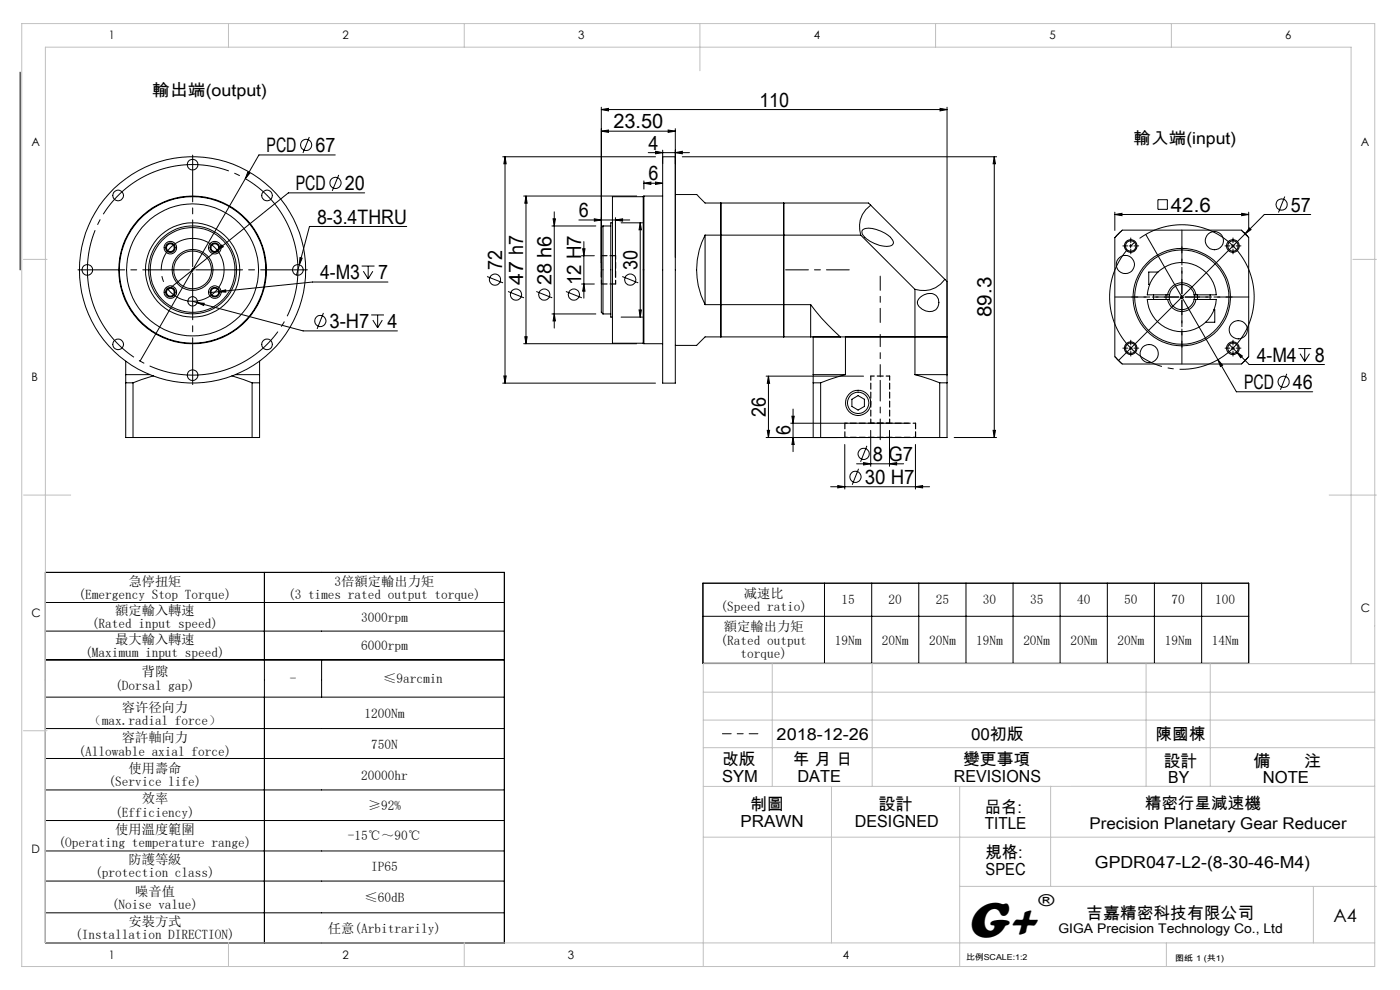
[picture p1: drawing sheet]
<svg xmlns="http://www.w3.org/2000/svg" width="297mm" height="210mm" viewBox="0 0 297 210" stroke-linecap="round" stroke-linejoin="round" font-family="sans-serif">
<g fill="none" stroke="#000" stroke-width=".21">
<path d="M4.3 15.3v41.9M52 37.9l-22.3 38.7M52.6 36.5l.4 .3-1 1.1zM65.6 29.1l-1.3 3.3M71.1 32.9h-16.2l-2.9 5M71.9 37.1l-1.4 3.4M106.6 33.3h32.5M107.1 33.3v48M107.1 33.3l.3 1.4h-.5zM127.6 23.2l1.5-.2v.5zM127.6 27.8l1.5-.2v.5zM127.6 22.7v36.1"/>
<path d="M127.6 23.2h73.3M127.6 27.8h15.7M136.6 38.9l1.5-.3v.5zM136.6 38.4v1.7M136.6 38.9h4M137.5 32.4h8.8M139.1 32.1l1.5 .3-1.5 .2zM139.1 38.6l1.5 .3-1.5 .2zM140.6 33.3h2.7v48h-2.7zM140.6 31.8v2.9M141.7 27.6l1.6 .2-1.6 .3zM143.3 32.4l1.4-.3v.5z"/>
<path d="M143.3 27.3v27.3M144.7 33.3h66.7M199.4 23l1.5 .2-1.5 .3zM200.9 22.7v57M210.9 33.3v59.5M210.9 33.3l.3 1.4h-.5zM40.5 57.2h.7M40.9 56.9v.7M47.1 52l.3 .3-1.4 .8zM63.5 56.2l-.6 2.1M63.6 54.6l.5 .2-.6 1.4zM76.7 56.4h2.7"/>
<path d="M77.1 57.5l1 1.7M77.4 40.9h-16.2l-25.5 20.5M78.1 56.4v2.8M79.1 57.5l-1 1.7M82.3 59.8h-16l-19.9 2.1M86.3 48h-20.6l-2.2 8.2M103.3 58.7l3.4 1.3M111.1 41.6h24M111.6 41.6v31.3M111.6 41.6l.2 1.5h-.5zM117.1 47.9h9.3M117.3 46.4h.5l-.2 1.5z"/>
<path d="M117.6 44.9v24.7M122.8 46.7h10.8M123.4 54.2h2.7M123.6 52.8h.5l-.2 1.4zM123.9 51.3v11.9M126.1 46.4l1.5 .3-1.5 .2zM127.9 47.9v18.7M127.9 47.9l-.3 .4v17.3a.86 .86 0 0 0 .3 1M127.9 47.9h1.7M129.9 47.3h-.3v20h.3M130.6 46.7l1.5-.3v.5zM130.6 46.2v12.6"/>
<path d="M131.8 47.3h4.5M132 58.7l3.4 1.3M135.8 47.3v20M135.8 47.3l.3 1.4h-.5zM136.5 41.7v31.1M136.5 41.7h-6.6v31.1h6.6M136.6 41.6v31.3M136.6 41.6h4M136.6 41.6l-.1 .1M143.3 41.3h4.5l1.8 1.8h34.7l.4 .4M149.6 49.9a16 16 0 0 0 0 14.7M149.6 49.9h33"/>
<path d="M149.6 49.9v14.7M152.9 43.1v28.4M166.3 43.1v28.4M182.6 49.9l11.5 11.5M183 48.7a2.76 2.76 0 0 1 2.8-.1 4.9 4.9 0 0 1 3.7 2.9 .87 .87 0 0 1-.8 .7 6.9 6.9 0 0 1-5.7-2.4 .86 .86 0 0 1 0-1.1zM184.7 43.5a5.5 5.5 0 0 0-2.1 6.4M184.7 43.5l15.7 15.8M200.4 59.3a5.5 5.5 0 0 1-6.3 2.1M200.4 59.3l.5 .4M236.5 45.5l1.5-.2v.4zM236.5 45v3.9M236.5 45.5h28.4"/>
<path d="M237.2 49.6l.9-.8h25.2l.5 .4 1.1 1.2v25.3l-.6 .7-1 .8h-25.2l-.4-.3-1.2-1.2v-25.3zM238.1 48.8l-1.6 1.6M239.5 52.2h.7M239.9 51.8v.7M243.1 49.7l19.2 33.4h16.2M245.6 42.4h2v2h-2zM245.7 57.7h-2v2.7h.2M261.2 52.2h.7M261.5 51.8v.7M263.3 48.8l1.6 1.6M263.4 45.3l1.5 .2-1.5 .2zM264.2 49.6l-26.9 26.9"/>
<path d="M264.9 45v3.9M265 48.4l.4 .3-1.2 .9zM272.6 41.7l-1.4 3.4M278.1 45.5h-9.9l-4 4.1M26.7 79.5h5.1M26.7 79.5v1.7M26.7 76.6v2.9M32.6 79.7l-4.4 1.5M40.9 63.9l.9 .3M41.8 64.2l1.5 .1-.1 .5zM41.8 64.2l22.5 6h20M46.4 61.9l1.5-.4v.5z"/>
<path d="M46.4 61.9l-1.7 .1M49.2 79.7l4.3 1.5M50 79.5h5.1M55.1 79.5v1.7M55.1 76.6v2.9M68.6 66.4l-1.3 3.4M78.7 66.8h2.8M79.1 67.9l1 1.6M80.1 66.8v2.7M81.1 67.9l-1 1.6M106.9 79.8h.5l-.3 1.5zM107.8 61.8l3.4 1.4"/>
<path d="M111.1 72.9h24M111.3 71.4h.5l-.2 1.5zM113.8 61.8l3.4 1.4M117.1 66.6h9.3M117.6 66.6l.2 1.5h-.5zM120.1 61.8l3.3 1.4M123.4 60.2h2.7M123.9 60.2l.2 1.6h-.5zM127.9 66.6h1.7M131.8 67.3h4.5M135.6 65.7h.5l-.3 1.6zM136.5 72.8l.1 .1"/>
<path d="M136.6 72.9h4M149.6 64.6h22.4M162.5 79.8h20.7M163 79.8v13M163 79.8l.3 1.5h-.5zM172 71.5h-22.4l-1.8 1.7-4.5 .1M172 64.6a42.6 42.6 0 0 0 6.3 6.9M172 71.5h6.3M172 64.6v6.9M172.5 79.5h6.9M172.5 79.5v1.7M178.3 71.5h22.6"/>
<path d="M178.3 71.5h-5.8v8M179.4 79.5l-5.3 1.7M179.4 71.5v8M194.1 79.5h6.8v1.7M194.1 79.5l5.3 1.7M194.1 61.4v18.1M195 63.3a2.58 2.58 0 0 1 3.8-.4 2 2 0 0 1 0 2.4 2 2 0 0 1-2.4 .7 2.19 2.19 0 0 1-1.8-1.8zM236.5 75.7l.8 .8M237.3 76.5l.8 .7M239.5 73.9h.7M239.9 73.5v.7M244.7 62.5v1"/>
<path d="M247.4 62.5v1M247.7 63.5h-4.3a7.3 7.3 0 0 0 7.3 6.9 7.3 7.3 0 0 0 7.3-6.9h-4.3M247.7 63.5a3.1 3.1 0 0 0 3 2.6 3.1 3.1 0 0 0 3-2.6M247.7 62.5h-4.3a7.3 7.3 0 0 1 7.3-6.8 7.3 7.3 0 0 1 7.3 6.8h-4.3M247.7 62.5a3.1 3.1 0 0 1 3-2.5 3.1 3.1 0 0 1 3 2.5M247.7 63.5h.4M247.7 62.5h.4M248.1 63.5a2.66 2.66 0 0 0 2.6 2.2 2.66 2.66 0 0 0 2.6-2.2M248.1 62.5a2.65 2.65 0 0 1 2.6-2.1 2.65 2.65 0 0 1 2.6 2.1M248.1 62.5v1M250.4 63h.6M250.7 62.7v.7"/>
<path d="M253.3 63.5h.4M253.3 62.5h.4M253.3 62.5v1M254 62.5v1M256.7 62.5v1M257.5 65.7h.2v2.7h-2M258.4 76.3l1 1.2-.5 .2zM260.8 73.1l4.2 4.2h16M261.2 73.9h.7M261.5 73.5v.7M262.3 74.6l1.3 .9-.4 .4zM264.9 75.7l-1.6 1.5"/>
<path d="M273 79.3l-1.4 3.4M275.4 73.9h2.8M275.8 75l1 1.7M276.8 73.9v2.8M277.8 75l-1 1.7M26.7 81.2h1.5M26.7 81.2v11.6h1.5M28.2 92.8h25.3M28.2 81.2v11.6M53.5 81.2h1.6M53.5 81.2v11.6M55.1 81.2v11.6h-1.6"/>
<path d="M106.6 81.3h32.5M162.5 92.8h36.9M162.8 91.3h.5l-.3 1.5zM167.7 89.8h25M168 88.3h.5l-.3 1.5zM168.2 86.8v9M168.2 92.8l.3 1.5h-.5zM172.5 81.2v11.6h1.6v-11.6M172.5 81.2h1.6M179.2 94.3v9.4M180.7 84.7l1.3-.8 1.4 .8v1.5l-1.4 .8-1.3-.8zM181.7 98.4h10"/>
<path d="M182.1 99.4l-1.3 3.4M183.2 98.1l1.5 .3-1.5 .2zM183.9 94.6l-1.3 3.4M184.7 91.3v7.6M188.7 98.4l1.5-.3v.5zM188.7 91.3v7.6M194.2 94.3v9.4M199.4 81.2h1.5M199.4 81.2v11.6M200.9 81.2v11.6h-1.5M202.4 92.8h9M210.7 91.3h.5l-.3 1.5z"/>
<path d="M176.2 103.2h21M177.7 103l1.5 .2-1.5 .3zM194.2 103.2l1.5-.2v.5zM9.6 121.4h97.4v78.6h-97.4zM9.6 127.8h97.4M9.6 133.9h97.4M9.6 140h97.4M56.1 121.4v78.6M68.2 140v7.9M149.1 123.7h115.8v17h-115.8zM149.1 130.7h115.8M174.9 123.7v17"/>
<path d="M184.9 123.7v17M194.9 123.7v17M204.9 123.7v17M214.9 123.7v17M224.9 123.7v17M234.9 123.7v17M244.9 123.7v17M254.9 123.7v17M9.6 147.9h97.4M9.6 154.5h97.4M9.6 160.9h97.4M9.6 167.6h97.4"/>
<path d="M9.6 174.1h97.4M9.6 180.5h97.4M9.6 186.9h97.4M9.6 193.6h97.4"/>
<circle cx="40.9" cy="34.9" r="1.13"/>
<circle cx="64.9" cy="30.7" r="1.2"/>
<circle cx="71.2" cy="38.8" r="1.18"/>
<circle cx="18.5" cy="57.3" r="1.13"/>
<circle cx="25.1" cy="41.5" r="1.14"/>
<circle cx="36.1" cy="52.6" r="1.01"/>
<circle cx="36.1" cy="52.5" r="1.33"/>
<circle cx="36.1" cy="52.5" r=".83"/>
<circle cx="40.8" cy="57.3" r="24"/>
<circle cx="40.9" cy="57.3" r="4.3"/>
<circle cx="40.9" cy="57.3" r="15.7"/>
<circle cx="40.9" cy="57.3" r="9"/>
<circle cx="40.9" cy="57.3" r="10"/>
<circle cx="40.9" cy="57.3" r="9.3"/>
<circle cx="40.9" cy="57.3" r="15.5"/>
<circle cx="40.9" cy="57.3" r="14"/>
<circle cx="40.9" cy="57.3" r="4"/>
<circle cx="45.6" cy="52.5" r=".82"/>
<circle cx="45.6" cy="52.6" r="1.03"/>
<circle cx="45.6" cy="52.5" r="1.34"/>
<circle cx="56.6" cy="41.5" r="1.14"/>
<circle cx="63.2" cy="57.3" r="1.13"/>
<circle cx="105" cy="59.3" r="1.19"/>
<circle cx="133.7" cy="59.3" r="1.19"/>
<circle cx="238.7" cy="56.1" r="1.92"/>
<circle cx="239.9" cy="52.2" r="1.35"/>
<circle cx="239.9" cy="52.2" r="1.11"/>
<circle cx="257.6" cy="51" r="1.93"/>
<circle cx="261.6" cy="52.2" r="1.36"/>
<circle cx="261.6" cy="52.2" r="1.1"/>
<circle cx="271.9" cy="43.4" r="1.19"/>
<circle cx="25.1" cy="73" r="1.14"/>
<circle cx="36.1" cy="62" r="1.01"/>
<circle cx="36.1" cy="62" r=".84"/>
<circle cx="36.1" cy="62" r="1.32"/>
<circle cx="40.8" cy="63.9" r=".99"/>
<circle cx="40.9" cy="79.6" r="1.13"/>
<circle cx="45.6" cy="62" r=".83"/>
<circle cx="45.6" cy="62" r="1.03"/>
<circle cx="45.6" cy="62" r="1.33"/>
<circle cx="56.6" cy="73" r="1.14"/>
<circle cx="68" cy="68.1" r="1.19"/>
<circle cx="109.5" cy="62.5" r="1.19"/>
<circle cx="115.5" cy="62.5" r="1.19"/>
<circle cx="121.7" cy="62.5" r="1.19"/>
<circle cx="239.9" cy="73.9" r="1.1"/>
<circle cx="239.9" cy="73.9" r="1.34"/>
<circle cx="243.8" cy="75" r="1.93"/>
<circle cx="250.7" cy="63" r="10"/>
<circle cx="250.7" cy="63" r="10.3"/>
<circle cx="261.6" cy="73.9" r="1.09"/>
<circle cx="261.6" cy="73.9" r="1.35"/>
<circle cx="262.7" cy="69.9" r="1.94"/>
<circle cx="182.1" cy="85.5" r="2.67"/>
<circle cx="182.1" cy="85.5" r="2.27"/>
<circle cx="183.2" cy="96.3" r="1.18"/>
<circle cx="272.3" cy="81" r="1.19"/>
<circle cx="181.5" cy="101.1" r="1.19"/>
</g>
<path d="M47.2 55.3a6.7 6.7 0 0 0-11.1-2.7 6.7 6.7 0 0 0 3 11.1 6.7 6.7 0 0 0 8.2-8.1l-.1-.3" fill="none" stroke="#000" stroke-width=".21" stroke-dasharray="30.5 1.3 1.3 1.3" stroke-dashoffset="11.4" stroke-linecap="butt"/>
<path d="M62.2 50.7a22.3 22.3 0 0 0-37.4-9 22.3 22.3 0 0 0 10.2 37.1 22.3 22.3 0 0 0 27.6-26.8l-.4-1.3" fill="none" stroke="#000" stroke-width=".21" stroke-dasharray="30.5 1.3 1.3 1.3" stroke-dashoffset="13.7" stroke-linecap="butt"/>
<path d="M265.4 58.5a15.3 15.3 0 0 0-25.6-6.2 15.3 15.3 0 0 0 6.8 25.5 15.3 15.3 0 0 0 19.1-18.2l-.3-1.1" fill="none" stroke="#000" stroke-width=".21" stroke-dasharray="30.5 1.3 1.3 1.3" stroke-dashoffset="1.4" stroke-linecap="butt"/>
<path d="M40.2 57.2h-23.7M40.9 56.6v-23.7M40.9 57.9v23.7M41.5 57.2h23.7" fill="none" stroke="#000" stroke-width=".21" stroke-dasharray="30.5 1.3 1.3 1.3" stroke-dashoffset="20.6"/>
<path d="M250.1 63h-10M250.7 62.3v-10M250.7 63.7v10M251.4 63h10" fill="none" stroke="#000" stroke-width=".21" stroke-dasharray="30.5 1.3 1.3 1.3" stroke-dashoffset="27.4"/>
<path d="M180.2 57.2h-13.5M250.1 63h-13.6M250.7 62.3v-13.5M250.7 63.7v13.5M251.4 63h13.5" fill="none" stroke="#000" stroke-width=".21" stroke-dasharray="30.5 1.3 1.3 1.3" stroke-dashoffset="25.6"/>
<g fill="none" stroke="#000" stroke-width=".21" stroke-dasharray="30.5 1.3 1.3 1.3">
<path d="M239.2 52.2h-1M239.9 51.5v-1M239.9 52.8v1M240.6 52.2h1M260.9 52.2h-1M261.6 51.5v-1M261.6 52.8v1M262.2 52.2h1.1M239.2 73.8h-1M239.9 73.2v-1M239.9 74.5v1M240.6 73.8h1"/>
<path d="M260.9 73.8h-1M261.6 73.2v-1M261.6 74.5v1M262.2 73.8h1.1"/>
</g>
<path d="M186.7 93.3v-12.6" fill="none" stroke="#000" stroke-width=".21" stroke-dasharray="30.5 1.3 1.3 1.3" stroke-dashoffset="26.1"/>
<path d="M186.7 79.9v-9" fill="none" stroke="#000" stroke-width=".21" stroke-dasharray="30.5 1.3 1.3 1.3" stroke-dashoffset="27.9"/>
<path d="M186.7 58.6v9.8" fill="none" stroke="#000" stroke-width=".21" stroke-dasharray="30.5 1.3 1.3 1.3" stroke-dashoffset="27.5"/>
<path d="M153.3 155.6h7.5" fill="none" stroke="#000" stroke-width=".21" stroke-dasharray="30.5 1.3 1.3 1.3" stroke-dashoffset="28.6"/>
<path d="M127.6 54.2h3M127.6 60.2h3M179.2 89.8v3M194.2 89.8v3" fill="none" stroke="#000" stroke-width=".25" stroke-dasharray="1.3 .6" stroke-dashoffset=".1"/>
<path d="M127.6 54.2v6M130.6 54.2v6M184.7 79.8h4M184.7 89.8h4" fill="none" stroke="#000" stroke-width=".25" stroke-dasharray="1.3 .6" stroke-dashoffset=".5"/>
<path d="M184.7 79.8v10M188.7 79.8v10" fill="none" stroke="#000" stroke-width=".25" stroke-dasharray="1.3 .6" stroke-dashoffset=".4"/>
<path d="M179.2 89.8h15M179.2 92.8h15" fill="none" stroke="#000" stroke-width=".25" stroke-dasharray="1.3 .6" stroke-dashoffset=".8"/>
<g fill="none" stroke="#c0c0c0" stroke-width=".21">
<path d="M4.6 5h287v200h-287zM48.5 5v5M98.5 5v5M148.5 5v10M198.5 5v5M248.5 5v5M5 55h5M287 55h5M5 105h10M282 105h10M5 155h5M149.2 152.7h142.4"/>
<path d="M149.2 146.8h142.4M149.2 158.6h142.4M163.8 140.8v26M185 140.8v26M243.1 140.8v26M256.8 140.8v26M286.6 140.8v-130.8h-277v190h282M291.6 140.8h-142.4v64.2M149.2 177.6h142.4M176.4 166.8v33.2M203.6 166.8v38.2M222.9 166.8v21.2"/>
<path d="M291.6 166.8h-142.4M203.6 188h88.4M278.6 188v12M48.5 200v5M98.5 200v5M247.4 200v5"/>
</g>
<g fill="#000">
<path d="M127.6 23.2l1.5-.2v.5zM199.4 23l1.5 .2-1.5 .3zM127.6 27.8l1.5-.2v.5zM141.7 27.6l1.6 .2-1.6 .3zM139.1 32.1l1.5 .3-1.5 .2zM143.3 32.4l1.4-.3v.5zM136.6 38.9l1.5-.3v.5zM139.1 38.6l1.5 .3-1.5 .2z"/>
<path d="M210.9 33.3l.3 1.4h-.5zM210.7 91.3h.5l-.3 1.5zM117.3 46.4h.5l-.2 1.5zM117.6 66.6l.2 1.5h-.5zM135.8 47.3l.3 1.4h-.5zM135.6 65.7h.5l-.3 1.6z"/>
<path d="M123.6 52.8h.5l-.2 1.4zM123.9 60.2l.2 1.6h-.5zM168 88.3h.5l-.3 1.5zM168.2 92.8l.3 1.5h-.5z"/>
<path d="M126.1 46.4l1.5 .3-1.5 .2zM130.6 46.7l1.5-.3v.5zM177.7 103l1.5 .2-1.5 .3zM194.2 103.2l1.5-.2v.5zM183.2 98.1l1.5 .3-1.5 .2zM188.7 98.4l1.5-.3v.5zM52.6 36.5l-.6 1.4 1-1.1zM47.1 52l-1.1 1.1 1.4-.8zM258.4 76.3l.5 1.4 .5-.2z"/>
<path d="M263.4 45.3l1.5 .2-1.5 .2zM236.5 45.5l1.5-.2v.4z"/>
<path d="M41.8 64.2l1.4 .6 .1-.5zM63.6 54.6l-.1 1.6 .6-1.4zM46.4 61.9l1.5 .1v-.5zM265 48.4l-.8 1.2 1.2-.9zM262.3 74.6l.9 1.3 .4-.4z"/>
<path d="M106.9 79.8h.5l-.3 1.5zM107.1 33.3l.3 1.4h-.5zM111.3 71.4h.5l-.2 1.5zM111.6 41.6l.2 1.5h-.5z"/>
<path d="M162.8 91.3h.5l-.3 1.5zM163 79.8l.3 1.5h-.5z"/>
</g>
<text font-size="11" x="205.1" y="198.7">G+</text>
<g font-size="4.2">
<text x="161.1" y="22.6">110</text>
<text x="130.1" y="27.2">23.50</text>
<text x="56.5" y="32.2">PCD</text>
<text x="66.9" y="32.2">67</text>
<text x="137.5" y="31.7">4</text>
<text x="62.8" y="40.3">PCD</text>
<text x="73.1" y="40.3">20</text>
<text x="137.5" y="38.3">6</text>
<text x="67.3" y="47.4">8-3.4THRU</text>
<text x="122.8" y="46">6</text>
<text x="248.4" y="44.9">42.6</text>
<text x="273.9" y="44.9">57</text>
<text x="67.9" y="59.2">4-M3</text>
<text x="80.2" y="59.2">7</text>
<text x="106.6" y="57.3" transform="rotate(-90 106.6 57.3)">72</text>
<text x="135.2" y="57.3" transform="rotate(-90 135.2 57.3)">30</text>
<text x="111" y="60.5" transform="rotate(-90 111 60.5)">47 h7</text>
<text x="117" y="60.5" transform="rotate(-90 117 60.5)">28 h6</text>
<text x="123.3" y="60.5" transform="rotate(-90 123.3 60.5)">12 H7</text>
<text x="69.9" y="69.6">3-H7</text>
<text x="82.2" y="69.6">4</text>
<text x="210.3" y="67.2" transform="rotate(-90 210.3 67.2)">89.3</text>
<text x="266.6" y="76.7">4-M4</text>
<text x="278.9" y="76.7">8</text>
<text x="263.9" y="82.5">PCD</text>
<text x="274.3" y="82.5">46</text>
<text x="162.4" y="88.4" transform="rotate(-90 162.4 88.4)">26</text>
<text x="167.7" y="92.3" transform="rotate(-90 167.7 92.3)">6</text>
<text x="185.2" y="97.8">8 G7</text>
<text x="183.5" y="102.6">30 H7</text>
</g>
<text font-size="3.9" x="282.9" y="195.5">A4</text>
<g font-size="3.5">
<text x="32.3" y="20.4">輸出端(output)</text>
<text x="240.5" y="30.5">輸入端(input)</text>
<text x="164.8" y="157">2018-12-26</text>
<text x="206" y="157">00初版</text>
<text x="245.2" y="157">陳國棟</text>
<text x="153.2" y="162.3">改版</text>
<text x="153.2" y="165.8">SYM</text>
<text x="168.2" y="162.3">年 月 日</text>
<text x="169.2" y="165.8">DATE</text>
<text x="202.4" y="165.8">REVISIONS</text>
<text x="204.3" y="162.3">變更事項</text>
<text x="246.9" y="162.6">設計</text>
<text x="247.9" y="166.1">BY</text>
<text x="265.9" y="162.6">備</text>
<text x="267.9" y="166.1">NOTE</text>
<text x="276.6" y="162.6">注</text>
<text x="159.1" y="171.9">制圖</text>
<text x="186.4" y="171.9">設計</text>
<text x="208.9" y="172.4">品名:</text>
<text x="157.1" y="175.4">PRAWN</text>
<text x="181.3" y="175.4">DESIGNED</text>
<text x="208.9" y="175.9">TITLE</text>
<text x="209.1" y="182.1">規格:</text>
<text x="209.1" y="185.6">SPEC</text>
<text x="232.3" y="184.2">GPDR047-L2-(8-30-46-M4)</text>
<text x="220.3" y="192.2">®</text>
<text x="230.5" y="194.8">吉嘉精密科技有限公司</text>
</g>
<g font-size="3.4">
<text x="242.9" y="171.6">精密行星減速機</text>
<text x="231.1" y="175.9">Precision Planetary Gear Reducer</text>
</g>
<g font-size="2.8">
<text x="27.2" y="124.2">急停扭矩</text>
<text x="71" y="124.2">3倍額定輸出力矩</text>
<text x="16.7" y="127">(Emergency Stop Torque)</text>
<text x="24.4" y="130.4">額定輸入轉速</text>
<text x="61.1" y="127">(3 times rated output torque)</text>
<text x="76.6" y="131.8">3000rpm</text>
<text x="152.9" y="129.6">(Speed ratio)</text>
<text x="157.8" y="126.8">减速比</text>
<text x="178.5" y="128.2">15</text>
<text x="188.5" y="128.2">20</text>
<text x="198.5" y="128.2">25</text>
<text x="208.5" y="128.2">30</text>
<text x="218.5" y="128.2">35</text>
<text x="228.5" y="128.2">40</text>
<text x="238.5" y="128.2">50</text>
<text x="248.5" y="128.2">70</text>
<text x="257.8" y="128.2">100</text>
<text x="19.5" y="133.3">(Rated input speed)</text>
<text x="24.4" y="136.5">最大輸入轉速</text>
<text x="76.6" y="137.9">6000rpm</text>
<text x="152.9" y="136.7">(Rated output</text>
<text x="153.6" y="133.9">額定輸出力矩</text>
<text x="177.1" y="136.7">19Nm</text>
<text x="187.1" y="136.7">20Nm</text>
<text x="197.1" y="136.7">20Nm</text>
<text x="207.1" y="136.7">19Nm</text>
<text x="217.1" y="136.7">20Nm</text>
<text x="227.1" y="136.7">20Nm</text>
<text x="237.1" y="136.7">20Nm</text>
<text x="247.1" y="136.7">19Nm</text>
<text x="257.1" y="136.7">14Nm</text>
<text x="18.1" y="139.3">(Maximum input speed)</text>
<text x="30.1" y="143.5">背隙</text>
<text x="157.1" y="139.5">torque)</text>
<text x="24.4" y="146.3">(Dorsal gap)</text>
<text x="61.5" y="144.9">-</text>
<text x="81.3" y="144.9">≤9arcmin</text>
<text x="18.8" y="153.8">（max.radial force）</text>
<text x="25.8" y="151">容许径向力</text>
<text x="77.3" y="152.4">1200Nm</text>
<text x="16.7" y="160.3">(Allowable axial force)</text>
<text x="25.8" y="157.5">容許軸向力</text>
<text x="78.7" y="158.9">750N</text>
<text x="23" y="166.8">(Service life)</text>
<text x="27.2" y="164">使用壽命</text>
<text x="76.6" y="165.4">20000hr</text>
<text x="24.4" y="173.2">(Efficiency)</text>
<text x="30.1" y="170.4">效率</text>
<text x="78" y="171.8">≥92%</text>
<text x="12.4" y="179.7">(Operating temperature range)</text>
<text x="24.4" y="176.9">使用溫度範圍</text>
<text x="73.8" y="178.3">-15℃～90℃</text>
<text x="27.2" y="183.3">防護等級</text>
<text x="78.7" y="184.7">IP65</text>
<text x="20.2" y="186.1">(protection class)</text>
<text x="28.7" y="190">噪音值</text>
<text x="77.3" y="191.4">≤60dB</text>
<text x="23.7" y="192.8">(Noise value)</text>
<text x="27.2" y="196.4">安裝方式</text>
<text x="69.6" y="197.8">任意(Arbitrarily)</text>
<text x="224.5" y="197.8">GIGA Precision Technology Co., Ltd</text>
<text x="16" y="199.2">(Installation DIRECTION)</text>
</g>
<g font-size="2.5">
<text x="23.1" y="8.4">1</text>
<text x="72.7" y="8.4">2</text>
<text x="122.7" y="8.4">3</text>
<text x="172.7" y="8.4">4</text>
<text x="222.7" y="8.4">5</text>
<text x="272.7" y="8.4">6</text>
<text x="6.7" y="30.9">A</text>
<text x="288.7" y="30.9">A</text>
<text x="6.7" y="80.9">B</text>
<text x="288.7" y="80.9">B</text>
<text x="6.7" y="130.9">C</text>
<text x="288.7" y="129.9">C</text>
<text x="6.7" y="180.9">D</text>
<text x="23.1" y="203.4">1</text>
<text x="72.7" y="203.4">2</text>
<text x="120.5" y="203.4">3</text>
<text x="178.8" y="203.4">4</text>
</g>
<g font-size="1.7">
<text x="204.9" y="203.7">比例SCALE:1:2</text>
<text x="249.3" y="203.8">图纸 1 (共1)</text>
</g>
</svg>
